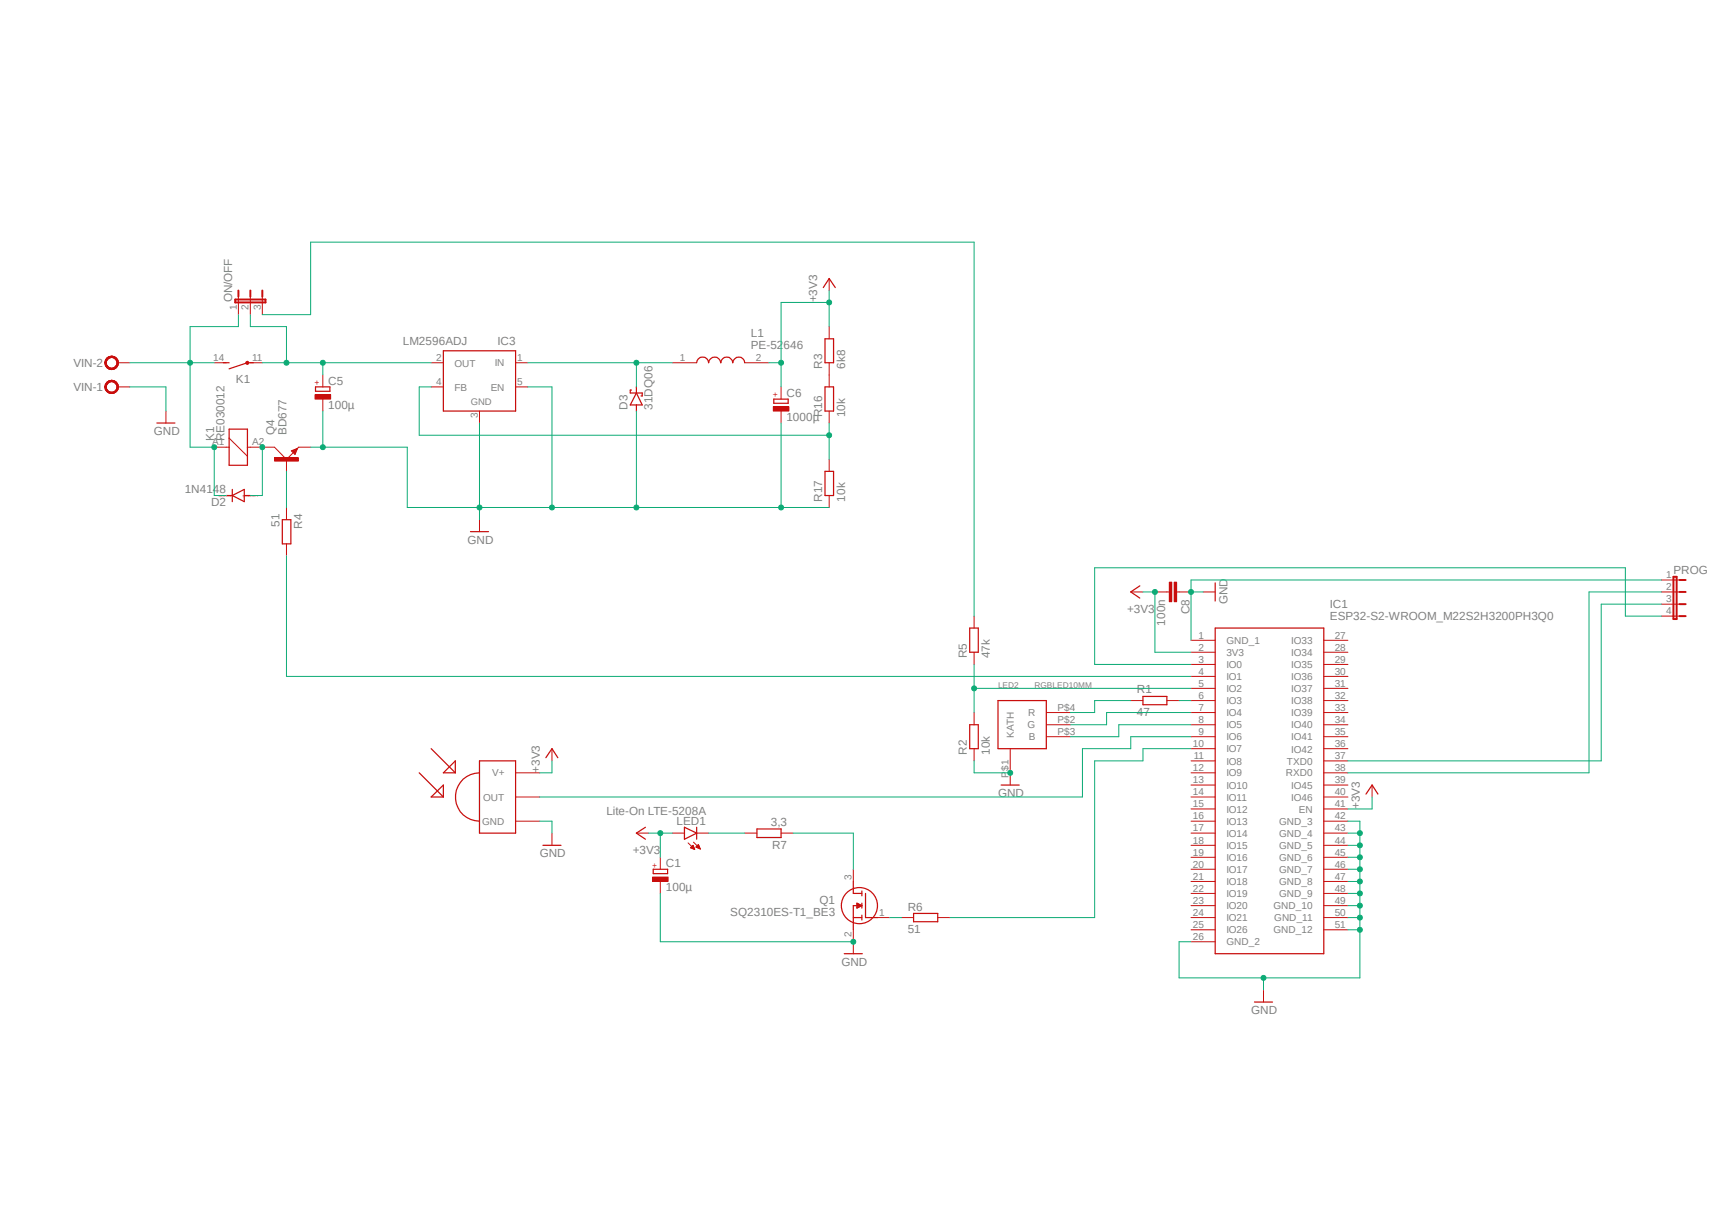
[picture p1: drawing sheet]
<svg xmlns="http://www.w3.org/2000/svg" width="297mm" height="210mm" viewBox="0 0 297 210" stroke-linecap="round" stroke-linejoin="round" font-family="sans-serif">
<path d="M12 41.9l285.1 134.5M297.1 41.9l-285.1 134.5" fill="none" stroke="#fff" stroke-width=".17"/>
<path d="M54.7 67.1h2.5v.8h-2.5zM81.6 92.2h3.2" fill="none" stroke="#c90d0c" stroke-width=".21"/>
<path d="M83.2 90.1v2.1" fill="none" stroke="#c90d0c" stroke-width=".17"/>
<path d="M54.7 68.5h2.7v.7h-2.7z" fill-rule="evenodd" fill="#c90d0c"/>
<path d="M54.7 68.5h2.7v.7h-2.7zM56 65v2.1M56 69.2v2.1" fill="none" stroke="#c90d0c" stroke-width=".17"/>
<path d="M134.2 69.2h2.5v.7h-2.5z" fill="none" stroke="#c90d0c" stroke-width=".21"/>
<path d="M134.2 70.5h2.7v.8h-2.7z" fill-rule="evenodd" fill="#c90d0c"/>
<g fill="none" stroke="#c90d0c" stroke-width=".17">
<path d="M143.8 48.3v2.1M37.2 77.6h2.6M39.8 76l3.1 3.1M42.9 77.6h2.6M74.8 62.9h2.1M74.8 67.1h2.1M83.2 71.3v2.1M89.5 62.9h2.1M89.5 67.1h2.1M116.7 62.9h4.2M129.2 62.9h4.2M134.2 70.5h2.7v.8h-2.7z"/>
<path d="M135.5 67.1v2.1M135.5 71.3v2.1M143.8 65v2.1M143.8 71.3v2.1M143.8 79.7v2M143.8 85.9v2.1M196.2 102.7h2.1M200.4 102.7h2.5M202.9 101h.4v3.4h-.4zM203.7 101h.4v3.4h-.4zM204.1 102.7h2.5M208.7 102.7h2.1"/>
<path d="M219.2 171.7v2.1"/>
</g>
<g fill="none" stroke="#c90d0c" stroke-width=".21">
<path d="M142.8 49.9l1-1.6 1.1 1.6M38.7 62.9h1.1M39.8 74.4h3.1v6.3h-3.1zM43.9 62.9h-1l-3.1 1.1M76.9 60.8h12.6v10.5h-12.6zM109.6 67.6h-.3v.6h2.1v.5h-.2M110.4 68.2l1 2h-2.1zM110.4 67.1v1.1M110.4 70.2v1.1M120.9 62.9a1.04 1.04 0 0 1 1-1 1.04 1.04 0 0 1 1 1 1.06 1.06 0 0 1 1.1-1 1.06 1.06 0 0 1 1.1 1 1.04 1.04 0 0 1 1-1 1.04 1.04 0 0 1 1 1 1.04 1.04 0 0 1 1.1-1 1.04 1.04 0 0 1 1 1M143.1 67.1h1.5v4.2h-1.5zM143.1 81.7h1.5v4.2h-1.5z"/>
<path d="M197.7 101.6l-1.5 1.1 1.5 1M210.8 101.1v3.1M217.6 173.8h3.2"/>
</g>
<path d="M203.1 101v3.4M203.9 101v3.4" fill="none" stroke="#c90d0c" stroke-width=".42"/>
<path d="M42.7 62.7h.4v.4h-.4z" fill-rule="evenodd" fill="#c90d0c"/>
<path d="M37.2 62.9h2M42.7 62.7h.4v.4h-.4zM43.4 62.9h2.1" fill="none" stroke="#c90d0c" stroke-width=".17"/>
<path d="M18.5 66.3a1.17 1.17 0 0 1 1.9 .2 1.17 1.17 0 0 1-.7 1.7 1.17 1.17 0 0 1-1.5-1.1h.2a.94 .94 0 0 1 1.3-.9 .94 .94 0 0 1 .3 1.5 .94 .94 0 0 1-1.5-.2l-.1-.4h-.2z" fill-rule="evenodd" fill="#c90d0c"/>
<path d="M18.5 66.3a1.17 1.17 0 0 1 1.9 .2 1.17 1.17 0 0 1-.7 1.7 1.17 1.17 0 0 1-1.5-1.1h.2a.94 .94 0 0 1 1.3-.9 .94 .94 0 0 1 .3 1.5 .94 .94 0 0 1-1.5-.2l-.1-.4h-.2z" fill="none" stroke="#c90d0c" stroke-width=".17"/>
<path d="M18.5 66.3a1.17 1.17 0 0 1 1.9 .2 1.17 1.17 0 0 1-.7 1.7 1.17 1.17 0 0 1-1.5-1.1h.2a.94 .94 0 0 1 1.3-.9 .94 .94 0 0 1 .3 1.5 .94 .94 0 0 1-1.5-.2l-.1-.4h-.2z" fill-rule="evenodd" fill="#c90d0c"/>
<path d="M18.5 66.3a1.17 1.17 0 0 1 1.9 .2 1.17 1.17 0 0 1-.7 1.7 1.17 1.17 0 0 1-1.5-1.1h.2a.94 .94 0 0 1 1.3-.9 .94 .94 0 0 1 .3 1.5 .94 .94 0 0 1-1.5-.2l-.1-.4h-.2z" fill="none" stroke="#c90d0c" stroke-width=".17"/>
<path d="M18.5 66.3a1.17 1.17 0 0 1 1.9 .2 1.17 1.17 0 0 1-.7 1.7 1.17 1.17 0 0 1-1.5-1.1h.2a.94 .94 0 0 1 1.3-.9 .94 .94 0 0 1 .3 1.5 .94 .94 0 0 1-1.5-.2l-.1-.4h-.2z" fill-rule="evenodd" fill="#c90d0c"/>
<path d="M18.5 66.3a1.17 1.17 0 0 1 1.9 .2 1.17 1.17 0 0 1-.7 1.7 1.17 1.17 0 0 1-1.5-1.1h.2a.94 .94 0 0 1 1.3-.9 .94 .94 0 0 1 .3 1.5 .94 .94 0 0 1-1.5-.2l-.1-.4h-.2zM20.4 67.1h2.1" fill="none" stroke="#c90d0c" stroke-width=".17"/>
<path d="M18.5 62.1a1.17 1.17 0 0 1 1.9 .2 1.17 1.17 0 0 1-.7 1.8 1.17 1.17 0 0 1-1.5-1.2h.2a.94 .94 0 0 1 1.3-.9 .94 .94 0 0 1 .3 1.5 .94 .94 0 0 1-1.5-.2l-.1-.4h-.2z" fill-rule="evenodd" fill="#c90d0c"/>
<path d="M18.5 62.1a1.17 1.17 0 0 1 1.9 .2 1.17 1.17 0 0 1-.7 1.8 1.17 1.17 0 0 1-1.5-1.2h.2a.94 .94 0 0 1 1.3-.9 .94 .94 0 0 1 .3 1.5 .94 .94 0 0 1-1.5-.2l-.1-.4h-.2z" fill="none" stroke="#c90d0c" stroke-width=".17"/>
<path d="M18.5 62.1a1.17 1.17 0 0 1 1.9 .2 1.17 1.17 0 0 1-.7 1.8 1.17 1.17 0 0 1-1.5-1.2h.2a.94 .94 0 0 1 1.3-.9 .94 .94 0 0 1 .3 1.5 .94 .94 0 0 1-1.5-.2l-.1-.4h-.2z" fill-rule="evenodd" fill="#c90d0c"/>
<path d="M18.5 62.1a1.17 1.17 0 0 1 1.9 .2 1.17 1.17 0 0 1-.7 1.8 1.17 1.17 0 0 1-1.5-1.2h.2a.94 .94 0 0 1 1.3-.9 .94 .94 0 0 1 .3 1.5 .94 .94 0 0 1-1.5-.2l-.1-.4h-.2z" fill="none" stroke="#c90d0c" stroke-width=".17"/>
<path d="M18.5 62.1a1.17 1.17 0 0 1 1.9 .2 1.17 1.17 0 0 1-.7 1.8 1.17 1.17 0 0 1-1.5-1.2h.2a.94 .94 0 0 1 1.3-.9 .94 .94 0 0 1 .3 1.5 .94 .94 0 0 1-1.5-.2l-.1-.4h-.2z" fill-rule="evenodd" fill="#c90d0c"/>
<path d="M143.8 56.6v2.2M18.5 62.1a1.17 1.17 0 0 1 1.9 .2 1.17 1.17 0 0 1-.7 1.8 1.17 1.17 0 0 1-1.5-1.2h.2a.94 .94 0 0 1 1.3-.9 .94 .94 0 0 1 .3 1.5 .94 .94 0 0 1-1.5-.2l-.1-.4h-.2zM20.4 62.9h2.1M28.8 71.3v2.1M47.6 77.6l2.1 2.1 1.4-1.4M50.5 78.2l1.1-.4-.4 1zM51.8 77.6l-.3 .3M143.8 62.9v2.1M49.7 88v2.1M49.7 94.3v2.1" fill="none" stroke="#c90d0c" stroke-width=".17"/>
<path d="M143.1 58.8h1.5v4.1h-1.5zM27.2 73.4h3.2M50.8 78.2l.7-.3-.3 .7zM51 78.2l.2 .2M51.5 77.9l-.4 .4M49 90.1h1.5v4.2h-1.5z" fill="none" stroke="#c90d0c" stroke-width=".21"/>
<path d="M47.6 79.4h4.2v.6h-4.2z" fill-rule="evenodd" fill="#c90d0c"/>
<g fill="none" stroke="#c90d0c" stroke-width=".17">
<path d="M41.4 51.4v3.2M43.4 51.4v3.2M45.5 51.4v3.2M45.5 77.6h2.1M47.6 79.4h4.2v.6h-4.2zM49.7 79.7v2M51.8 77.6h2.1M169 106.8v2.1M169 113.1v2.1M206.6 111h4.2M206.6 113.1h4.2M206.6 115.2h4.2"/>
<path d="M206.6 117.3h4.2M206.6 119.4h4.2M229.7 111h4.1M229.7 113.1h4.1M229.7 115.2h4.1M229.7 117.3h4.1M229.7 119.4h4.1M89.5 134h4.1M89.5 138.2h4.1M95.8 129.8v2.2M169 123.6v2.1M169 129.8v2.2"/>
<path d="M175.3 134v2.1M196.2 121.5h2.1M202.4 121.5h2.2M206.6 121.5h4.2M206.6 123.6h4.2M206.6 125.7h4.2M206.6 127.8h4.2M206.6 129.8h4.2M206.6 132h4.2M206.6 134h4.2M206.6 136.1h4.2M206.6 138.2h4.2"/>
<path d="M229.7 121.5h4.1M229.7 123.6h4.1M229.7 125.7h4.1M229.7 127.8h4.1M229.7 129.8h4.1M229.7 132h4.1M229.7 134h4.1M229.7 136.1h4.1M229.7 138.2h4.1M89.5 142.4h4.1M95.8 144.5v2.1M110.4 144.5h2.1"/>
<path d="M116.7 144.5h2M119.4 146.2l1.1 1.1M119.8 147l.7 .3M119.8 147l.4-.4 .3 .7M119.8 147h.6M119.9 146.9h.5M120 147.1h.4M120 146.8h.3M120.1 146.8h.2M120.1 147.2h.3M120.1 146.7h.2M120.2 146.6h.1"/>
<path d="M120.2 147.2h.3M120.3 146l1.2 1.2M120.4 147.2h.1M120.8 146.9h.5M120.8 146.8h.5M120.9 144.5h2M120.9 146.9h.5M120.9 146.8h.4M120.9 146.7h.3M121 147h.4M121 146.6h.2M121.2 147.1h.2"/>
<path d="M121.2 146.5l.3 .7-.8-.3zM121.2 146.5l-.1 .1M121.3 147.2h.2M121.4 147.2h.1M129.2 144.5h2.1M135.5 144.5h2.1M148 150.7v2.2M152.2 159.1h2.1M156.4 159.1h2.1M162.7 159.1h2.1M206.6 140.3h4.2M206.6 142.4h4.2"/>
<path d="M206.6 144.5h4.2M206.6 146.6h4.2M206.6 148.7h4.2M206.6 150.7h4.2M206.6 152.9h4.2M206.6 154.9h4.2M206.6 157.1h4.2M206.6 159.1h4.2M229.7 140.3h4.1M229.7 142.4h4.1M229.7 144.5h4.1M229.7 146.6h4.1"/>
<path d="M229.7 148.7h4.1M229.7 150.7h4.1M229.7 152.9h4.1M229.7 154.9h4.1M229.7 157.1h4.1M229.7 159.1h4.1M148 161.2v4.2M206.6 161.2h4.2M206.6 163.3h4.2M229.7 161.2h4.1"/>
</g>
<g fill="none" stroke="#c90d0c" stroke-width=".21">
<path d="M39.2 85.9h1.1M40.3 85.9l2.1-1v2.1zM40.3 84.9v2.1M42.4 85.9h1M168.2 108.9h1.5v4.2h-1.5zM210.8 108.9h18.9v56.5h-18.9zM72.7 134l4.2 4.2M74.8 138.2l2.1-2.1v2.1zM74.8 129.8l4.2 4.2M76.9 134l2.1-2v2zM83.2 134a4.2 4.2 0 0 0-4.2 4.2 4.2 4.2 0 0 0 4.2 4.2M83.2 132h6.3v12.5h-6.3z"/>
<path d="M94.7 131.4l1.1-1.6 1 1.6M168.2 125.7h1.5v4.1h-1.5zM173.7 136.1h3.1M198.3 120.8h4.1v1.4h-4.1zM94.2 146.6h3.1M112 143.5l-1.6 1 1.6 1M113.3 150.7h2.5v.8h-2.5zM118.7 143.5l2.2 1-2.2 1zM120.9 143.5v2M131.3 143.8h4.2v1.4h-4.2zM148 152.9v2h1.5M148 159.1h1.5"/>
<path d="M148.7 156.6l.8 .5-.8 .4zM148.7 157.4h.1M148.7 157.3h.3M148.7 157.1h.6M148.7 157h.8M148.7 156.9h.5M148.7 156.7h.2M149.5 157.1h-1.5v4.1M149.5 154.5v.9M149.5 156.6v.9M149.5 158.7v.9M150.2 154.9v4.2h2"/>
<path d="M158.5 158.4h4.2v1.5h-4.2zM146.5 165.4h3.1"/>
<circle cx="149.1" cy="157.1" r="3.1"/>
</g>
<path d="M40.8 51.9h5.3v.6h-5.3zM41.4 50.4v1M43.4 50.4v1M45.5 50.4v1" fill="none" stroke="#c90d0c" stroke-width=".34"/>
<path d="M113.2 152.1h2.7v.8h-2.7z" fill-rule="evenodd" fill="#c90d0c"/>
<path d="M288.2 104.8h3.2M288.2 102.7h3.2M288.2 100.6h3.2M288.2 106.8h3.2M175.3 129.8v4.2M181.5 123.6h4.2M181.5 125.7h4.2M181.5 127.8h4.2M238 136.1v2.1M113.2 152.1h2.7v.8h-2.7zM114.6 148.7v2M114.6 152.9v2" fill="none" stroke="#c90d0c" stroke-width=".17"/>
<path d="M173.1 121.5h8.4v8.3h-8.4zM237 137.7l1-1.6 1.1 1.6" fill="none" stroke="#c90d0c" stroke-width=".21"/>
<path d="M290.3 100h.6v7.4h-.6zM291.4 104.8h1M291.4 102.7h1M291.4 100.6h1M291.4 106.8h1" fill="none" stroke="#c90d0c" stroke-width=".34"/>
<path d="M56 71.3v6.3h14.7v10.4h12.5v2.1M110.4 71.3v16.7h-14.6" fill="none" stroke="#0dab76" stroke-width=".17"/>
<circle cx="83.2" cy="88" r=".43" fill="#0dab76"/>
<g fill="none" stroke="#0dab76" stroke-width=".17">
<path d="M135.5 73.4v14.6h-25.1M83.2 88h12.6"/>
<circle cx="83.2" cy="88" r=".43"/>
</g>
<circle cx="110.4" cy="88" r=".43" fill="#0dab76"/>
<g fill="none" stroke="#0dab76" stroke-width=".17">
<path d="M135.5 88h8.3"/>
<circle cx="110.4" cy="88" r=".43"/>
</g>
<circle cx="135.5" cy="88" r=".43" fill="#0dab76"/>
<g fill="none" stroke="#0dab76" stroke-width=".17">
<path d="M83.2 73.4v14.6M91.6 67.1h4.2v20.9"/>
<circle cx="135.5" cy="88" r=".43"/>
</g>
<circle cx="95.8" cy="88" r=".43" fill="#0dab76"/>
<g fill="none" stroke="#0dab76" stroke-width=".17">
<path d="M53.9 77.6h2.1"/>
<circle cx="95.8" cy="88" r=".43"/>
</g>
<circle cx="56" cy="77.6" r=".43" fill="#0dab76"/>
<g fill="none" stroke="#0dab76" stroke-width=".17">
<path d="M208.7 102.7h-2.1v8.3"/>
<circle cx="56" cy="77.6" r=".43"/>
</g>
<circle cx="206.6" cy="102.7" r=".43" fill="#0dab76"/>
<g fill="none" stroke="#0dab76" stroke-width=".17">
<path d="M288.2 100.6h-81.6v2.1M233.8 142.4h2.1v27.2h-31.3v-6.3h2M233.8 161.2h2.1"/>
<circle cx="206.6" cy="102.7" r=".43"/>
</g>
<circle cx="235.9" cy="161.2" r=".43" fill="#0dab76"/>
<g fill="none" stroke="#0dab76" stroke-width=".17">
<path d="M233.8 144.5h2.1"/>
<circle cx="235.9" cy="161.2" r=".43"/>
</g>
<circle cx="235.9" cy="144.5" r=".43" fill="#0dab76"/>
<g fill="none" stroke="#0dab76" stroke-width=".17">
<path d="M233.8 146.6h2.1"/>
<circle cx="235.9" cy="144.5" r=".43"/>
</g>
<circle cx="235.9" cy="146.6" r=".43" fill="#0dab76"/>
<g fill="none" stroke="#0dab76" stroke-width=".17">
<path d="M233.8 148.7h2.1"/>
<circle cx="235.9" cy="146.6" r=".43"/>
</g>
<circle cx="235.9" cy="148.7" r=".43" fill="#0dab76"/>
<g fill="none" stroke="#0dab76" stroke-width=".17">
<path d="M233.8 150.7h2.1"/>
<circle cx="235.9" cy="148.7" r=".43"/>
</g>
<circle cx="235.9" cy="150.7" r=".43" fill="#0dab76"/>
<g fill="none" stroke="#0dab76" stroke-width=".17">
<path d="M233.8 152.9h2.1"/>
<circle cx="235.9" cy="150.7" r=".43"/>
</g>
<circle cx="235.9" cy="152.9" r=".43" fill="#0dab76"/>
<g fill="none" stroke="#0dab76" stroke-width=".17">
<path d="M233.8 154.9h2.1"/>
<circle cx="235.9" cy="152.9" r=".43"/>
</g>
<circle cx="235.9" cy="154.9" r=".43" fill="#0dab76"/>
<g fill="none" stroke="#0dab76" stroke-width=".17">
<path d="M233.8 157.1h2.1"/>
<circle cx="235.9" cy="154.9" r=".43"/>
</g>
<circle cx="235.9" cy="157.1" r=".43" fill="#0dab76"/>
<g fill="none" stroke="#0dab76" stroke-width=".17">
<path d="M233.8 159.1h2.1"/>
<circle cx="235.9" cy="157.1" r=".43"/>
</g>
<circle cx="235.9" cy="159.1" r=".43" fill="#0dab76"/>
<g fill="none" stroke="#0dab76" stroke-width=".17">
<path d="M219.2 169.6v2.1"/>
<circle cx="235.9" cy="159.1" r=".43"/>
</g>
<circle cx="219.2" cy="169.6" r=".43" fill="#0dab76"/>
<g fill="none" stroke="#0dab76" stroke-width=".17">
<path d="M22.5 67.1h6.3v4.2M169 132v2h6.3"/>
<circle cx="219.2" cy="169.6" r=".43"/>
</g>
<circle cx="175.3" cy="134" r=".43" fill="#0dab76"/>
<g fill="none" stroke="#0dab76" stroke-width=".17">
<path d="M93.6 142.4h2.2v2.1M114.6 154.9v8.4h33.4"/>
<circle cx="175.3" cy="134" r=".43"/>
</g>
<circle cx="148" cy="163.3" r=".43" fill="#0dab76"/>
<g fill="none" stroke="#0dab76" stroke-width=".17">
<path d="M91.6 62.9h25.1M110.4 62.9v4.2"/>
<circle cx="148" cy="163.3" r=".43"/>
</g>
<circle cx="110.4" cy="62.9" r=".43" fill="#0dab76"/>
<g fill="none" stroke="#0dab76" stroke-width=".17">
<path d="M198.3 102.7h2.1"/>
<circle cx="110.4" cy="62.9" r=".43"/>
</g>
<circle cx="200.4" cy="102.7" r=".43" fill="#0dab76"/>
<g fill="none" stroke="#0dab76" stroke-width=".17">
<path d="M135.5 52.5v14.6M143.8 50.4v6.2M133.4 62.9h2.1M200.4 102.7v10.4h6.2"/>
<circle cx="200.4" cy="102.7" r=".43"/>
</g>
<circle cx="135.5" cy="62.9" r=".43" fill="#0dab76"/>
<g fill="none" stroke="#0dab76" stroke-width=".17">
<path d="M135.5 52.5h8.3"/>
<circle cx="135.5" cy="62.9" r=".43"/>
</g>
<circle cx="143.8" cy="52.5" r=".43" fill="#0dab76"/>
<g fill="none" stroke="#0dab76" stroke-width=".17">
<path d="M95.8 132v2h-2.2M112.5 144.5h4.2M114.6 144.5v4.2"/>
<circle cx="143.8" cy="52.5" r=".43"/>
</g>
<circle cx="114.5" cy="144.5" r=".43" fill="#0dab76"/>
<g fill="none" stroke="#0dab76" stroke-width=".17">
<path d="M74.8 67.1h-2.1v8.4h71.1M143.8 73.4v6.3M288.2 104.8h-10.4v27.2h-44M288.2 102.7h-12.5v31.3h-41.9M238 138.2v2.1h-4.2"/>
<circle cx="114.5" cy="144.5" r=".43"/>
</g>
<circle cx="143.8" cy="75.5" r=".43" fill="#0dab76"/>
<g fill="none" stroke="#0dab76" stroke-width=".17">
<path d="M45.5 62.9h29.3M56 62.9v2.1"/>
<circle cx="143.8" cy="75.5" r=".43"/>
</g>
<circle cx="56" cy="62.9" r=".43" fill="#0dab76"/>
<g fill="none" stroke="#0dab76" stroke-width=".17">
<path d="M43.4 54.6v2h6.3v6.3"/>
<circle cx="56" cy="62.9" r=".43"/>
</g>
<circle cx="49.7" cy="62.9" r=".43" fill="#0dab76"/>
<g fill="none" stroke="#0dab76" stroke-width=".17">
<path d="M33 77.6h4.2v8.3h2"/>
<circle cx="49.7" cy="62.9" r=".43"/>
</g>
<circle cx="37.2" cy="77.6" r=".43" fill="#0dab76"/>
<g fill="none" stroke="#0dab76" stroke-width=".17">
<path d="M22.5 62.9h14.7M33 62.9v14.7"/>
<circle cx="37.2" cy="77.6" r=".43"/>
</g>
<circle cx="33" cy="62.9" r=".43" fill="#0dab76"/>
<g fill="none" stroke="#0dab76" stroke-width=".17">
<path d="M41.4 54.6v2h-8.4v6.3M45.5 77.6v8.3h-2.1"/>
<circle cx="33" cy="62.9" r=".43"/>
</g>
<circle cx="45.5" cy="77.6" r=".43" fill="#0dab76"/>
<g fill="none" stroke="#0dab76" stroke-width=".17">
<path d="M49.7 81.7v6.3M49.7 96.4v20.9h156.9M169 119.4h37.6M169 115.2v8.4M288.2 106.8h-6.2v-8.3h-92.1v16.7h16.7M204.6 121.5h2"/>
<circle cx="45.5" cy="77.6" r=".43"/>
</g>
<circle cx="169" cy="119.4" r=".43" fill="#0dab76"/>
<g fill="none" stroke="#0dab76" stroke-width=".17">
<path d="M45.5 54.6h8.4v-12.6h115.1v64.8M196.2 121.5h-6.3v2.1h-4.2M206.6 127.8h-10.4v2h-8.4v8.4h-94.2M206.6 125.7h-12.5v2.1h-8.4M206.6 129.8h-8.3v2.2h-8.4v27.1h-25.1M206.6 123.6h-14.6v2.1h-6.3M122.9 144.5h6.3M137.6 144.5h10.4v6.2M154.3 159.1h2.1"/>
<circle cx="169" cy="119.4" r=".43"/>
</g>
<g font-size="2" fill="#808080">
<text x="40.3" y="52.5" transform="rotate(-90 40.3 52.5)">ON/OFF</text>
<text x="141.8" y="52.5" transform="rotate(-90 141.8 52.5)">+3V3</text>
<text x="69.9" y="59.8">LM2596ADJ</text>
<text x="86.3" y="59.8">IC3</text>
<text x="130.3" y="58.4">L1</text>
<text x="12.7" y="63.7">VIN-2</text>
<text x="130.3" y="60.5">PE-52646</text>
<text x="142.6" y="64" transform="rotate(-90 142.6 64)">R3</text>
<text x="146.6" y="64" transform="rotate(-90 146.6 64)">6k8</text>
<text x="12.7" y="67.9">VIN-1</text>
<text x="40.9" y="66.5">K1</text>
<text x="56.9" y="70.9">100µ</text>
<text x="56.9" y="66.7">C5</text>
<text x="108.8" y="71.1" transform="rotate(-90 108.8 71.1)">D3</text>
<text x="113.2" y="71.1" transform="rotate(-90 113.2 71.1)">31DQ06</text>
<text x="136.4" y="68.8">C6</text>
<text x="26.7" y="75.5">GND</text>
<text x="37.2" y="76.5" transform="rotate(-90 37.2 76.5)">K1</text>
<text x="38.9" y="76.5" transform="rotate(-90 38.9 76.5)">RE030012</text>
<text x="47.6" y="75.5" transform="rotate(-90 47.6 75.5)">Q4</text>
<text x="49.7" y="75.5" transform="rotate(-90 49.7 75.5)">BD677</text>
<text x="136.4" y="73">1000µ</text>
<text x="142.6" y="72.3" transform="rotate(-90 142.6 72.3)">R16</text>
<text x="146.6" y="72.3" transform="rotate(-90 146.6 72.3)">10k</text>
<text x="32" y="85.5">1N4148</text>
<text x="36.6" y="87.8">D2</text>
<text x="142.6" y="87" transform="rotate(-90 142.6 87)">R17</text>
<text x="146.6" y="87" transform="rotate(-90 146.6 87)">10k</text>
<text x="48.5" y="91.4" transform="rotate(-90 48.5 91.4)">51</text>
<text x="52.4" y="91.7" transform="rotate(-90 52.4 91.7)">R4</text>
<text x="81.1" y="94.3">GND</text>
<text x="290.3" y="99.5">PROG</text>
<text x="195.5" y="106.3">+3V3</text>
<text x="206.3" y="106.6" transform="rotate(-90 206.3 106.6)">C8</text>
<text x="212.9" y="104.8" transform="rotate(-90 212.9 104.8)">GND</text>
<text x="230.7" y="107.6">ESP32-S2-WROOM_M22S2H3200PH3Q0</text>
<text x="230.7" y="105.5">IC1</text>
<text x="202.1" y="108.5" transform="rotate(-90 202.1 108.5)">100n</text>
<text x="167.7" y="114.2" transform="rotate(-90 167.7 114.2)">R5</text>
<text x="171.7" y="114.2" transform="rotate(-90 171.7 114.2)">47k</text>
<text x="197.2" y="124.2">47</text>
<text x="197.2" y="120.3">R1</text>
<text x="167.7" y="130.9" transform="rotate(-90 167.7 130.9)">R2</text>
<text x="171.7" y="130.9" transform="rotate(-90 171.7 130.9)">10k</text>
<text x="93.6" y="134" transform="rotate(-90 93.6 134)">+3V3</text>
<text x="105.2" y="141.3">Lite-On LTE-5208A</text>
<text x="117.4" y="143">LED1</text>
<text x="133.7" y="143.3">3,3</text>
<text x="173.1" y="138.2">GND</text>
<text x="235.9" y="140.3" transform="rotate(-90 235.9 140.3)">+3V3</text>
<text x="93.6" y="148.7">GND</text>
<text x="109.8" y="148.1">+3V3</text>
<text x="133.9" y="147.2">R7</text>
<text x="115.5" y="154.6">100µ</text>
<text x="115.5" y="150.4">C1</text>
<text x="126.7" y="158.8">SQ2310ES-T1_BE3</text>
<text x="142.2" y="156.7">Q1</text>
<text x="157.5" y="161.8">51</text>
<text x="157.5" y="157.9">R6</text>
<text x="146" y="167.5">GND</text>
<text x="217.1" y="175.9">GND</text>
</g>
<g font-size="1.7" fill="#808080">
<text x="41.1" y="53.7" transform="rotate(-90 41.1 53.7)">1</text>
<text x="43.1" y="53.7" transform="rotate(-90 43.1 53.7)">2</text>
<text x="45.3" y="53.7" transform="rotate(-90 45.3 53.7)">3</text>
<text x="37" y="62.7">14</text>
<text x="43.7" y="62.7">11</text>
<text x="75.6" y="62.7">2</text>
<text x="78.8" y="63.6">OUT</text>
<text x="85.9" y="63.5">IN</text>
<text x="89.7" y="62.7">1</text>
<text x="117.9" y="62.7">1</text>
<text x="131.1" y="62.7">2</text>
<text x="75.6" y="66.8">4</text>
<text x="78.8" y="67.7">FB</text>
<text x="81.7" y="70.2">GND</text>
<text x="85.1" y="67.7">EN</text>
<text x="89.7" y="66.8">5</text>
<text x="36.8" y="77.3">A1</text>
<text x="43.7" y="77.3">A2</text>
<text x="82.9" y="72.6" transform="rotate(-90 82.9 72.6)">3</text>
<text x="289.1" y="100.3">1</text>
<text x="289.1" y="102.4">2</text>
<text x="289.1" y="104.5">3</text>
<text x="289.1" y="106.6">4</text>
<text x="207.9" y="110.7">1</text>
<text x="207.9" y="112.8">2</text>
<text x="212.8" y="111.7">GND_1</text>
<text x="212.8" y="113.7">3V3</text>
<text x="224" y="111.7">IO33</text>
<text x="224" y="113.7">IO34</text>
<text x="231.6" y="110.7">27</text>
<text x="231.6" y="112.8">28</text>
<text x="207.9" y="114.9">3</text>
<text x="207.9" y="117">4</text>
<text x="207.9" y="119.1">5</text>
<text x="212.8" y="115.8">IO0</text>
<text x="212.8" y="117.9">IO1</text>
<text x="224" y="115.9">IO35</text>
<text x="224" y="117.9">IO36</text>
<text x="231.6" y="114.9">29</text>
<text x="231.6" y="117">30</text>
<text x="231.6" y="119.1">31</text>
<text x="178.4" y="124.2">R</text>
<text x="183.5" y="123.3">P$4</text>
<text x="183.5" y="125.4">P$2</text>
<text x="207.9" y="121.2">6</text>
<text x="207.9" y="123.3">7</text>
<text x="207.9" y="125.4">8</text>
<text x="212.8" y="120">IO2</text>
<text x="212.8" y="122.1">IO3</text>
<text x="212.8" y="124.2">IO4</text>
<text x="224" y="120.1">IO37</text>
<text x="224" y="122.1">IO38</text>
<text x="224" y="124.2">IO39</text>
<text x="231.6" y="121.2">32</text>
<text x="231.6" y="123.3">33</text>
<text x="231.6" y="125.4">34</text>
<text x="175.9" y="127.9" transform="rotate(-90 175.9 127.9)">KATH</text>
<text x="178.3" y="126.3">G</text>
<text x="178.5" y="128.4">B</text>
<text x="183.5" y="127.5">P$3</text>
<text x="207" y="129.6">10</text>
<text x="207.1" y="131.7">11</text>
<text x="207.9" y="127.5">9</text>
<text x="212.8" y="126.3">IO5</text>
<text x="212.8" y="128.4">IO6</text>
<text x="212.8" y="130.5">IO7</text>
<text x="224" y="126.3">IO40</text>
<text x="224" y="128.4">IO41</text>
<text x="224" y="130.5">IO42</text>
<text x="231.6" y="127.5">35</text>
<text x="231.6" y="129.6">36</text>
<text x="231.6" y="131.7">37</text>
<text x="85.4" y="134.7">V+</text>
<text x="175" y="134.9" transform="rotate(-90 175 134.9)">P$1</text>
<text x="207" y="133.7">12</text>
<text x="207" y="135.8">13</text>
<text x="207" y="137.9">14</text>
<text x="212.8" y="132.6">IO8</text>
<text x="212.8" y="134.7">IO9</text>
<text x="212.8" y="136.8">IO10</text>
<text x="223.1" y="134.7">RXD0</text>
<text x="223.3" y="132.6">TXD0</text>
<text x="224" y="136.8">IO45</text>
<text x="231.6" y="133.7">38</text>
<text x="231.6" y="135.8">39</text>
<text x="231.6" y="137.9">40</text>
<text x="83.7" y="143">GND</text>
<text x="83.8" y="138.9">OUT</text>
<text x="207" y="140">15</text>
<text x="207" y="142.1">16</text>
<text x="212.8" y="138.9">IO11</text>
<text x="212.8" y="140.9">IO12</text>
<text x="212.8" y="143">IO13</text>
<text x="221.9" y="143">GND_3</text>
<text x="224" y="138.9">IO46</text>
<text x="225.3" y="141">EN</text>
<text x="231.6" y="140">41</text>
<text x="231.6" y="142.1">42</text>
<text x="207" y="144.2">17</text>
<text x="207" y="146.3">18</text>
<text x="207" y="148.4">19</text>
<text x="212.8" y="145.1">IO14</text>
<text x="212.8" y="147.2">IO15</text>
<text x="212.8" y="149.3">IO16</text>
<text x="221.9" y="145.1">GND_4</text>
<text x="221.9" y="147.2">GND_5</text>
<text x="221.9" y="149.3">GND_6</text>
<text x="231.6" y="144.2">43</text>
<text x="231.6" y="146.3">44</text>
<text x="231.6" y="148.4">45</text>
<text x="147.7" y="152.6" transform="rotate(-90 147.7 152.6)">3</text>
<text x="207" y="150.5">20</text>
<text x="207" y="152.6">21</text>
<text x="207" y="154.6">22</text>
<text x="212.8" y="151.4">IO17</text>
<text x="212.8" y="153.5">IO18</text>
<text x="212.8" y="155.6">IO19</text>
<text x="221.9" y="151.4">GND_7</text>
<text x="221.9" y="153.5">GND_8</text>
<text x="221.9" y="155.6">GND_9</text>
<text x="231.6" y="150.5">46</text>
<text x="231.6" y="152.6">47</text>
<text x="231.6" y="154.6">48</text>
<text x="152.5" y="158.8">1</text>
<text x="207" y="156.8">23</text>
<text x="207" y="158.8">24</text>
<text x="207" y="161">25</text>
<text x="212.8" y="157.7">IO20</text>
<text x="212.8" y="159.8">IO21</text>
<text x="212.8" y="161.8">IO26</text>
<text x="220.9" y="157.7">GND_10</text>
<text x="220.9" y="161.9">GND_12</text>
<text x="221.1" y="159.8">GND_11</text>
<text x="231.6" y="156.8">49</text>
<text x="231.6" y="158.8">50</text>
<text x="231.6" y="161">51</text>
<text x="147.7" y="162.5" transform="rotate(-90 147.7 162.5)">2</text>
<text x="207" y="163">26</text>
<text x="212.8" y="164">GND_2</text>
</g>
<g font-size="1.4" fill="#c90d0c">
<text x="55.5" y="66.8" transform="rotate(-90 55.5 66.8)">+</text>
<text x="135" y="68.9" transform="rotate(-90 135 68.9)">+</text>
<text x="114.1" y="150.5" transform="rotate(-90 114.1 150.5)">+</text>
</g>
<g font-size="1.4" fill="#808080">
<text x="173.1" y="119.4">LED2</text>
<text x="179.5" y="119.4">RGBLED10MM</text>
</g>
<g font-size=".5" fill="#ffba08">
<text x="37.9" y="86.1">SpiceOrder 2</text>
<text x="42.1" y="86.1">SpiceOrder 1</text>
</g>
</svg>
